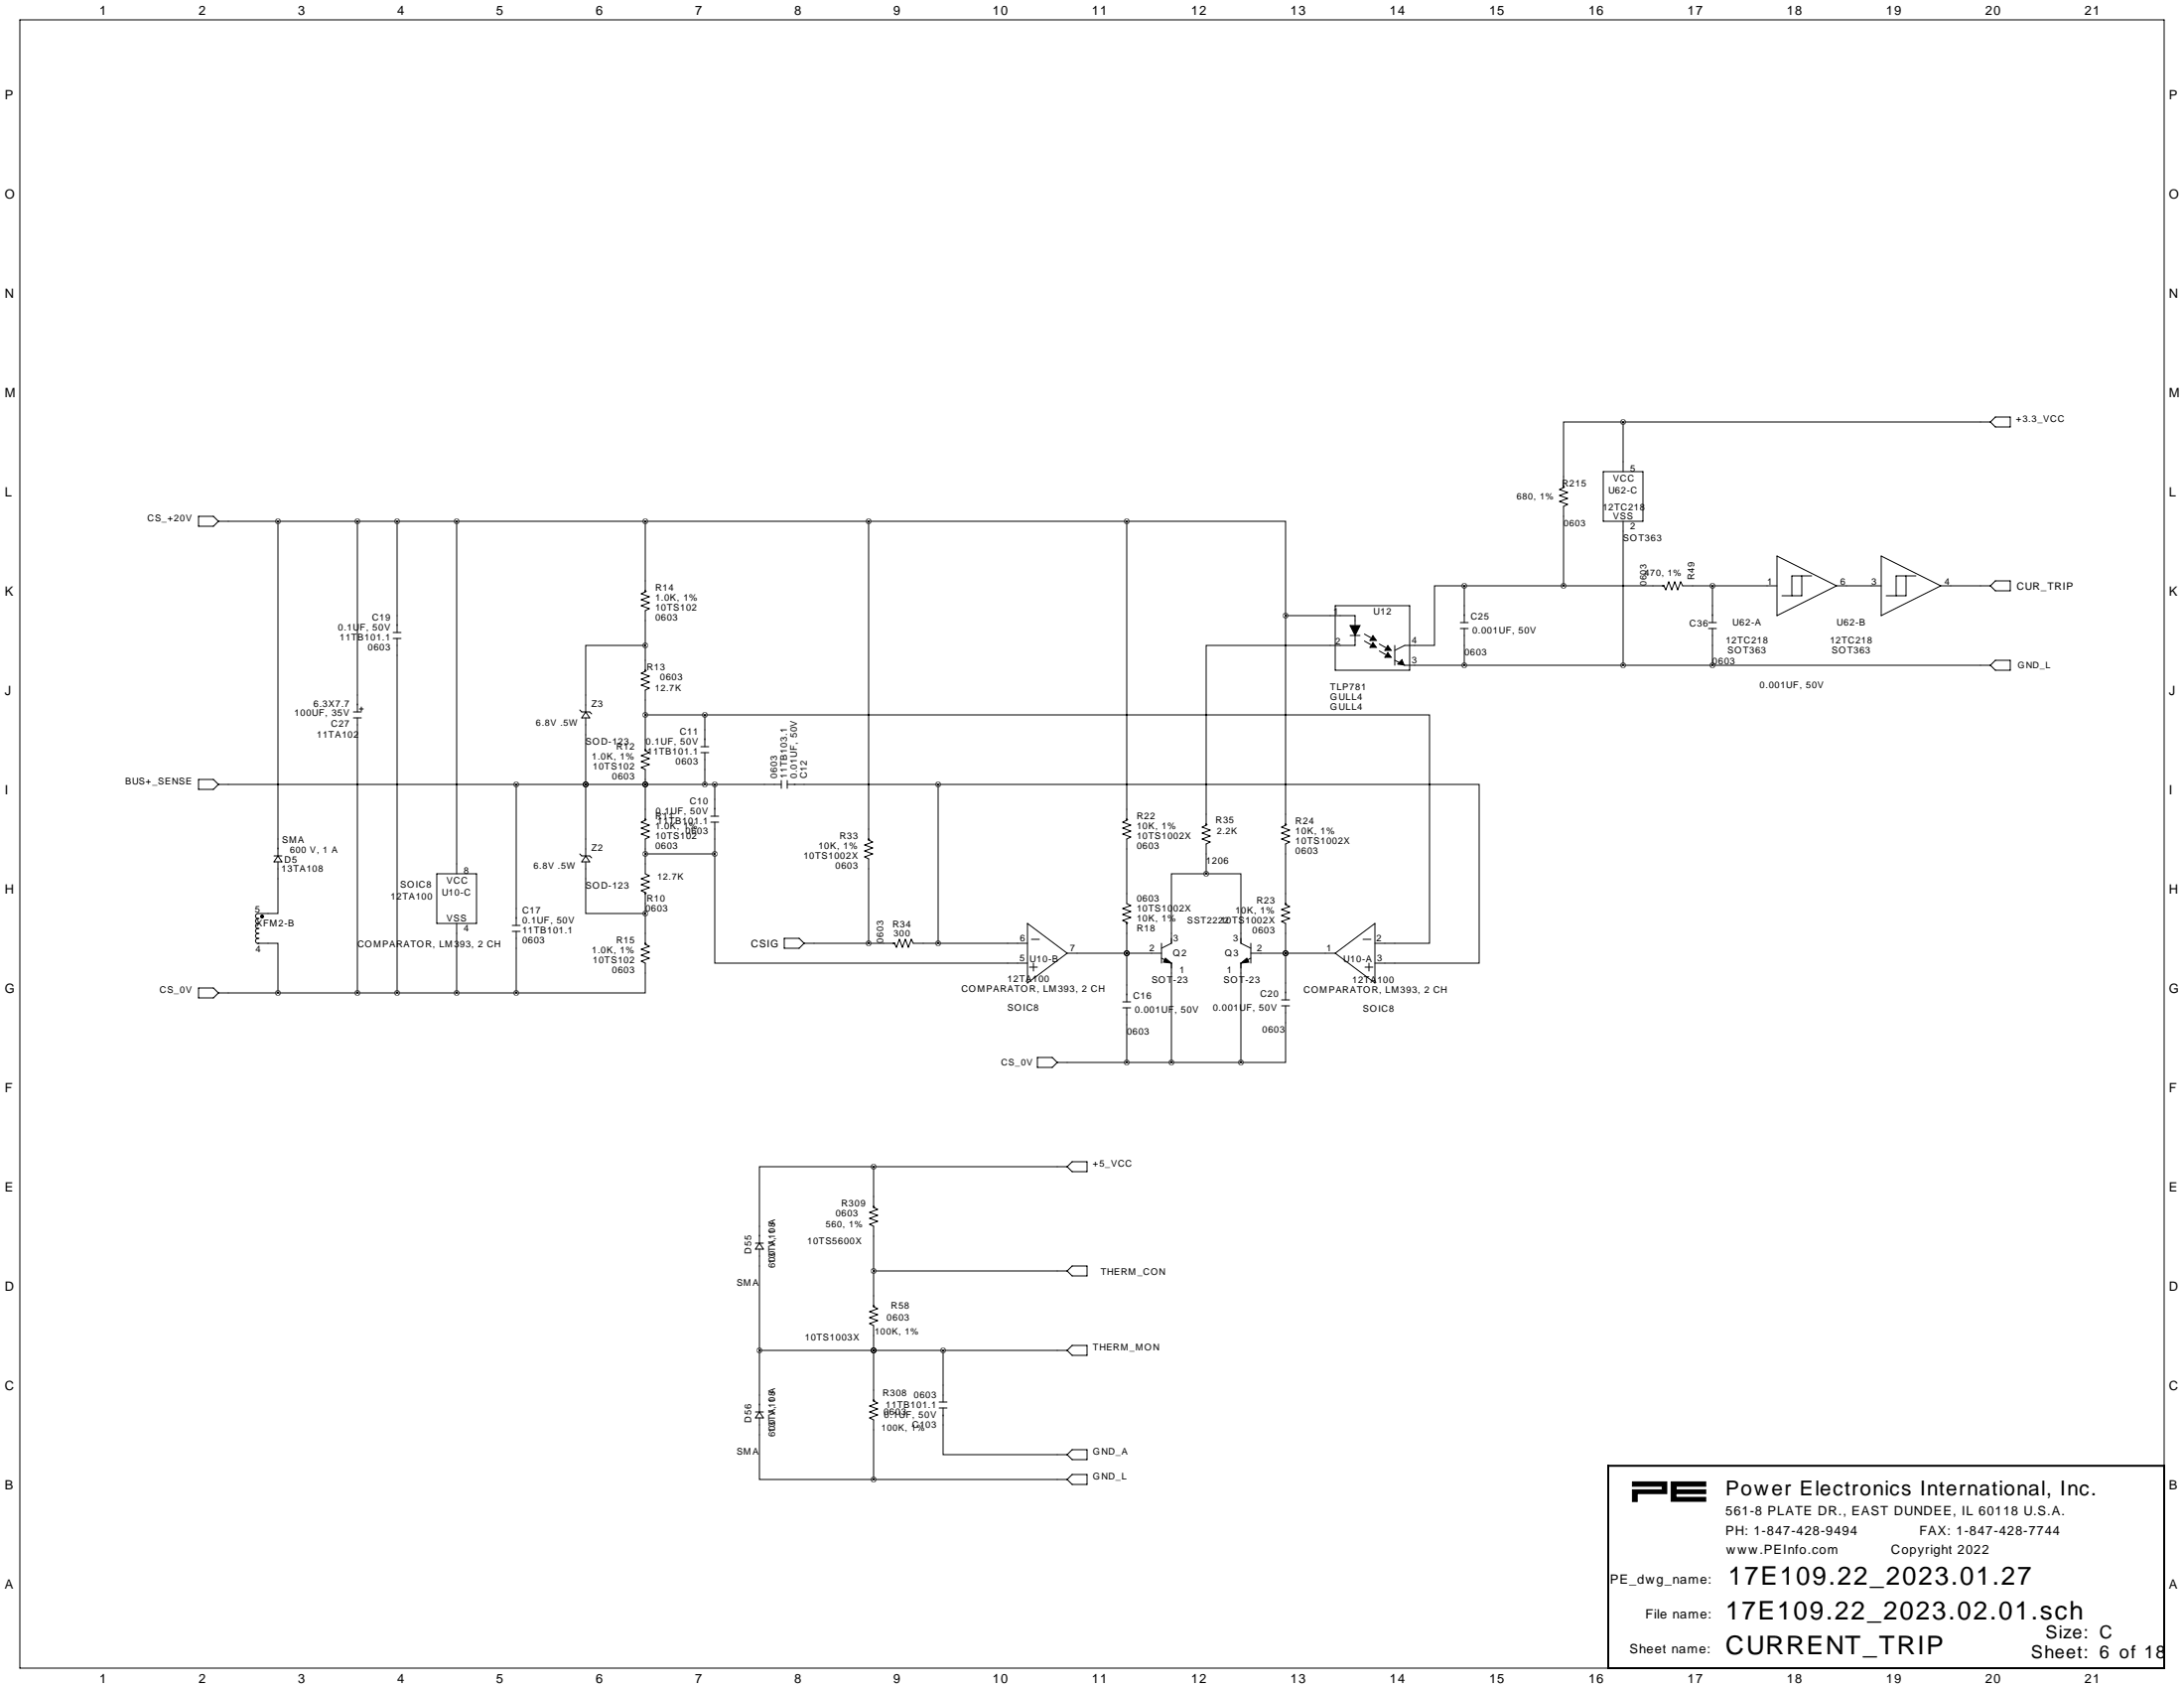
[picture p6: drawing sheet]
<svg xmlns="http://www.w3.org/2000/svg" width="559mm" height="432mm" viewBox="0 0 559 432" stroke-linecap="round" stroke-linejoin="round" font-family="sans-serif">
<path d="M345.4 160h2.6l-1.3 2.6zM351.3 164.4l.8 1.2h-1.6zM351.3 162.6l.8 1.2h-1.6zM355.1 165.2l.9 1.2h-1.7zM355.1 166.9l.9 1.2h-1.7zM358.7 168.8l.6 1.3-1.7-.2zM298.2 245.1l1.5 1.3-2-.3zM317.5 246.4l1.5-1.3 .5 1zM417.7 379.1h8.8v3h-7.6v2h-1.2v-3h7.6v-.9h-7.6zM427.6 379.1h8.8v1.1h-7.5v.9h7.5v1h-7.6v.9h7.6v1h-8.8z" fill="#000" stroke="#000" stroke-width=".25"/>
<g fill="none" stroke="#000" stroke-width=".25">
<path d="M5.1 5.1h548.6v421.6h-548.6zM415.3 107.9h-15.3v16.8l-1 .5 2.1 .8-2.1 .7 2.1 .8-2.1 .8 2.1 .7-1.1 .5v20.4M415.3 107.9v12.7M415.3 107.9h94M509.3 107.9l1.2-1.2h3.8v2.5h-3.8zM50.8 132.1h3.8l1.3 1.2-1.3 1.3h-3.8zM55.9 133.3h232.4M71.1 133.3v85.6M91.4 133.3v48.8M101.6 133.3v28.5M116.8 133.3v90.2M165.1 133.3v18.1l-1 .5 2 .8-2 .7 2 .8-2 .7 2 .8-1 .5v15.5l-1 .5 2 .8-2 .7 2 .8-2 .8 2 .7-1 .5v15.5l1 .5-2 .8 2 .8-2 .7 2 .8-2 .7 1 .5v13l-1 .5 2 .8-2 .7 2 .8-2 .8 2 .7-1 .5v8.9l1 .5-2 .8 2 .8-2 .7 2 .8-2 .7 1 .5v13.3l1 .5-2 .7 2 .8-2 .7 2 .8-2 .8 1 .5v7.6h-33"/>
<path d="M222.2 133.3v81.6l1.1 .5-2.1 .8 2.1 .7-2.1 .8 2.1 .7-2.1 .8 1 .5v21.6M288.3 133.3h40.6v24.2M288.3 133.3v76.5l-1 .5 2 .8-2 .7 2 .8-2 .8 2 .7-1 .5v16.5l1 .5-2 .8 2 .8-2 .7 2 .8-2 .8 1 .5v20.3M400 124.6h.1M410.2 120.6h10.2v12.7h-10.2zM415.3 133.3v36.9M165.1 151.3h.1M328.9 157.5v53.6l-1 .5 2 .7-2 .8 2 .8-2 .7 2 .8-1 .5v15.5l1 .5-2 .8 2 .7-2 .8 2 .7-2 .8 1 .5v19.6M328.9 157.5h17.8v2.5M341.6 154.9h19.1v16.5h-19.1zM373.6 159.3h2.1M374.6 149.9h-7.6v15.2h-7.6l-2.5 1.3"/>
<path d="M374.6 149.9v9.4M374.6 149.9h51.1l.5 1 .8-2.1 .7 2.1 .8-2.1 .8 2.1 .7-2.1 .5 1.1h24.2M425.6 149.9h.1M437.1 159.3h2.1M438.1 149.9v9.4M454.7 142.2l15.2 7.7-15.2 7.6zM461 147.3v5.1h-5.1M463.5 147.3h-5v5.1M469.9 149.9h11.4M481.3 142.2l15.3 7.7-15.3 7.6zM487.7 147.3v5.1h-5.1M490.2 147.3h-5.1v5.1"/>
<path d="M496.6 149.9h12.7M509.3 149.9l1.2-1.3h3.8v2.5h-3.8zM100.6 161.8h2M100.6 163.3h2M101.6 163.3v90.7M165.1 171.6h.1M165.1 165.1h-15.2v17.3M345.4 162.6h2.6M346.7 162.6v2.5h-38.1v46l-1 .5 2 .7-2 .8 2 .8-2 .7 2 .8-1 .5v7.6M349.1 162.2l1.6 .9M349.1 164l1.6 .9M352.9 164.7l1.6 1"/>
<path d="M352.9 166.5l1.6 .9M356.9 165.1v5.1M356.9 168.9l2.5 1.3h149.9M373.6 160.8h2.1M374.6 160.8v9.4M437.1 160.8h2.1M438.1 160.8v9.4M510.5 168.9h3.8v2.5h-3.8l-1.2-1.2zM50.8 199.4h3.8l1.3 1.3-1.3 1.2h-3.8zM90.4 182.1h2.1M90.4 183.6h2.1M91.4 183.6v70.4"/>
<path d="M91.9 181.4h1.1M92.5 180.8v1.1M148.3 181.6l.5 .5h2.1l.5 .5M149.9 183.6v35.6M149.9 182.1l1 1.5h-2.1zM165.1 191.9h.1M165.1 182.9h15.2M179.3 191h2.1M179.3 192.5h2.1M180.3 182.9h185.5v58.4h-14M180.3 182.9v8.1M180.3 192.5v8.2"/>
<path d="M199.9 199.6v2.1M201.4 199.6v2.1M55.9 200.7h144M70.1 218.9h2M71.1 218.9l1 1.6h-2zM132.1 200.7v36M148.3 218.4l.5 .5h2.1l.5 .6M149.9 200.7h.1M149.9 218.9l1 1.6h-2.1zM165.1 209.7h.1M165.1 200.7h.1M165.1 218.4h17.8"/>
<path d="M181.9 208.8h2M181.9 210.3h2M182.9 218.4v28h80M182.9 200.7v8.1M182.9 210.3v8.1M201.4 200.7h38.6M222.2 214.8h.1M240 200.7h138.5v45.7h-26.7M240 200.7v40.6M288.3 209.7h.1M308.6 211h.1M328.9 211h.1"/>
<path d="M66 234.9h.1M66 234.9a.66 .66 0 0 0-.6 .7 .66 .66 0 0 0 .6 .7M66 236.2h.1M66 236.2a.66 .66 0 0 0-.6 .7 .66 .66 0 0 0 .6 .6M66 237.5h.1M66 237.5a.66 .66 0 0 0-.6 .7 .66 .66 0 0 0 .6 .6M66 238.8h.1M66 238.8a.66 .66 0 0 0-.6 .6 .66 .66 0 0 0 .6 .7M71.1 220.5v13.2h-5.1a.66 .66 0 0 0-.6 .6 .66 .66 0 0 0 .6 .7M111.8 223.5h10.1v12.7h-10.1zM116.8 236.2v17.8M131.1 236.7h2"/>
<path d="M131.1 238.3h2M132.1 238.3v15.7M149.9 220.5v13.2h15.2M165.1 228.4h.1M262.9 236.2l10.1 7.6-10.1 7.7zM288.3 236.1h.1M308.6 223.5h-8.9v17.8l-2.5 1.3M308.6 223.5h8.9v17.8l2.5 1.3M328.9 231.3h.1M50.8 252.7h3.8l1.3 1.3-1.3 1.3h-3.8zM55.9 254h76.2M66 240h.1"/>
<path d="M66 240a.66 .66 0 0 0-.6 .7 .66 .66 0 0 0 .6 .7M66 241.3h.1M66 241.3h5.1v12.7M165.1 241.5h.1M200.7 240h3.8l1.2 1.3-1.2 1.3h-3.8zM205.7 241.3h23.2l.5 1 .7-2 .8 2 .7-2 .8 2 .8-2 .5 1h29.2M228.8 241.3h.1M263.4 247.4h2M263.9 240.3h2M264.4 246.4v2M273 243.8h24.2M287.3 256.3h2"/>
<path d="M287.3 257.8h2M288.3 243.8h.1M288.3 257.8v14M297.2 241.3v5.1M297.2 245.1l2.5 1.3v25.4M320 243.8h21.6M320 241.3v5.1M320 245.1l-2.5 1.3v25.4M327.9 255.8h2M327.9 257.3h2M328.9 257.3v14.5h-11.4M328.9 243.8h.1"/>
<path d="M341.6 243.8l10.2-7.6v15.3zM348.7 240.3h2.1M349.2 247.4h2.1M350.3 246.4v2M265.4 270.5h3.8l1.3 1.3-1.3 1.2h-3.8zM270.5 271.8h47M223.5 298.4h-29.2v19.6M223.5 298.4v10.5l1 .5-2 .7 2 .8-2 .8 2 .7-2 .8 1 .5v20.6l1 .5-2 .7 2 .8-2 .8 2 .7-2 .8 1 .5v19.3l1 .5-2 .8 2 .7-2 .8 2 .7-2 .8 1 .5v15.3M223.5 298.4h49.5M274.3 297.2h3.8v2.5h-3.8l-1.3-1.3zM193.3 318h2M194.3 319.5v41.7"/>
<path d="M194.3 318l1 1.5h-2zM223.5 308.8h.1M223.5 334.2h.1M223.5 325.1h49.5M274.3 323.8h3.8v2.6h-3.8l-1.3-1.3zM194.3 345.4h78.7M223.5 358.3h.1M223.5 345.4h.1M240.3 358.6h2M241.3 345.4v13.2M274.3 344.2h3.8v2.5h-3.8l-1.3-1.3zM193.3 361.2h2"/>
<path d="M194.3 362.7v15.8h29.2M194.3 361.2l1 1.5h-2zM223.5 378.5h49.5M240.3 360.2h2M241.3 360.2v11.9h31.7M274.3 377.2h3.8v2.5h-3.8l-1.3-1.2zM274.3 370.8h3.8v2.6h-3.8l-1.3-1.3z"/>
</g>
<g fill="none" stroke="#000" stroke-width=".51">
<path d="M411.5 375h142.2v51.7h-142.2z"/>
<circle cx="67.1" cy="234.4" r=".25"/>
</g>
<path d="M180.3 182.9a.05 .05 0 0 0 .1 0 .05 .05 0 0 0-.1 0zM182.8 218.4a.05 .05 0 0 0 .1 0 .05 .05 0 0 0-.1 0zM288.2 243.8a.05 .05 0 0 0 .1 0 .05 .05 0 0 0-.1 0zM328.9 243.8a.05 .05 0 0 0 .1 0 .05 .05 0 0 0-.1 0zM222.2 241.3a.05 .05 0 0 0 .1 0 .05 .05 0 0 0-.1 0zM149.8 200.7a.05 .05 0 0 0 .1 0 .05 .05 0 0 0-.1 0zM288.2 243.8a.05 .05 0 0 0 .1 0 .05 .05 0 0 0-.1 0zM328.9 243.8a.05 .05 0 0 0 .1 0 .05 .05 0 0 0-.1 0zM91.4 254a.05 .05 0 0 0 .1 0 .05 .05 0 0 0-.1 0zM91.4 133.4a.05 .05 0 0 0 .1 0 .05 .05 0 0 0-.1 0zM240 241.3a.05 .05 0 0 0 .1 0 .05 .05 0 0 0-.1 0zM240 200.7a.05 .05 0 0 0 .1 0 .05 .05 0 0 0-.1 0zM299.7 271.8a.05 .05 0 0 0 .1 0 .05 .05 0 0 0-.1 0zM308.6 223.5a.05 .05 0 0 0 .1 0 .05 .05 0 0 0-.1 0zM288.2 133.4a.05 .05 0 0 0 .1 0 .05 .05 0 0 0-.1 0zM116.8 254a.05 .05 0 0 0 .1 0 .05 .05 0 0 0-.1 0zM132 254a.05 .05 0 0 0 .1 0 .05 .05 0 0 0-.1 0zM116.8 133.4a.05 .05 0 0 0 .1 0 .05 .05 0 0 0-.1 0zM328.9 157.5a.05 .05 0 0 0 .1 0 .05 .05 0 0 0-.1 0zM222.2 133.4a.05 .05 0 0 0 .1 0 .05 .05 0 0 0-.1 0zM180.3 200.7a.05 .05 0 0 0 .1 0 .05 .05 0 0 0-.1 0zM182.8 200.7a.05 .05 0 0 0 .1 0 .05 .05 0 0 0-.1 0zM71.1 133.4a.05 .05 0 0 0 .1 0 .05 .05 0 0 0-.1 0zM288.2 271.8a.05 .05 0 0 0 .1 0 .05 .05 0 0 0-.1 0zM374.6 170.2a.05 .05 0 0 0 .1 0 .05 .05 0 0 0-.1 0zM71.1 254a.05 .05 0 0 0 .1 0 .05 .05 0 0 0-.1 0zM438.1 170.2a.05 .05 0 0 0 .1 0 .05 .05 0 0 0-.1 0zM438.1 149.9a.05 .05 0 0 0 .1 0 .05 .05 0 0 0-.1 0zM374.6 149.9a.05 .05 0 0 0 .1 0 .05 .05 0 0 0-.1 0zM400 149.9a.05 .05 0 0 0 .1 0 .05 .05 0 0 0-.1 0zM415.2 170.2a.05 .05 0 0 0 .1 0 .05 .05 0 0 0-.1 0zM223.5 325.1a.05 .05 0 0 0 .1 0 .05 .05 0 0 0-.1 0zM223.5 345.4a.05 .05 0 0 0 .1 0 .05 .05 0 0 0-.1 0zM223.5 345.4a.05 .05 0 0 0 .1 0 .05 .05 0 0 0-.1 0zM194.3 345.4a.05 .05 0 0 0 .1 0 .05 .05 0 0 0-.1 0zM223.5 378.5a.05 .05 0 0 0 .1 0 .05 .05 0 0 0-.1 0zM223.5 298.5a.05 .05 0 0 0 .1 0 .05 .05 0 0 0-.1 0zM415.2 108a.05 .05 0 0 0 .1 0 .05 .05 0 0 0-.1 0zM149.8 200.7a.05 .05 0 0 0 .1 0 .05 .05 0 0 0-.1 0zM132 200.7a.05 .05 0 0 0 .1 0 .05 .05 0 0 0-.1 0z" fill="#000" stroke="#000" stroke-width="1.3"/>
<g font-size="6.6">
<text x="442.2" y="405.4">17E109.22_2023.01.27</text>
<text x="441.5" y="414.3">17E109.22_2023.02.01.sch</text>
<text x="441.5" y="423.2">CURRENT_TRIP</text>
</g>
<text font-size="5.3" x="441.5" y="382.6">Power Electronics International, Inc.</text>
<g font-size="4.6">
<text x="523.3" y="419.1">Size: C</text>
<text x="519.6" y="424.2">Sheet: 6 of 18</text>
</g>
<g font-size="3.3">
<text x="25.4" y="3.8">1</text>
<text x="50.8" y="3.8">2</text>
<text x="76.2" y="3.8">3</text>
<text x="101.6" y="3.8">4</text>
<text x="127" y="3.8">5</text>
<text x="152.4" y="3.8">6</text>
<text x="177.8" y="3.8">7</text>
<text x="203.2" y="3.8">8</text>
<text x="228.6" y="3.8">9</text>
<text x="254" y="3.8">10</text>
<text x="279.4" y="3.8">11</text>
<text x="304.8" y="3.8">12</text>
<text x="330.2" y="3.8">13</text>
<text x="355.6" y="3.8">14</text>
<text x="381" y="3.8">15</text>
<text x="406.4" y="3.8">16</text>
<text x="431.8" y="3.8">17</text>
<text x="457.2" y="3.8">18</text>
<text x="482.6" y="3.8">19</text>
<text x="508" y="3.8">20</text>
<text x="533.4" y="3.8">21</text>
<text x="1.3" y="25.4">P</text>
<text x="555" y="25.4">P</text>
<text x="1.3" y="50.8">O</text>
<text x="555" y="50.8">O</text>
<text x="1.3" y="76.2">N</text>
<text x="555" y="76.2">N</text>
<text x="1.3" y="101.6">M</text>
<text x="555" y="101.6">M</text>
<text x="1.3" y="127">L</text>
<text x="555" y="127">L</text>
<text x="1.3" y="152.4">K</text>
<text x="555" y="152.4">K</text>
<text x="1.3" y="177.8">J</text>
<text x="555" y="177.8">J</text>
<text x="1.3" y="203.2">I</text>
<text x="555" y="203.2">I</text>
<text x="1.3" y="228.6">H</text>
<text x="555" y="228.6">H</text>
<text x="1.3" y="254">G</text>
<text x="555" y="254">G</text>
<text x="1.3" y="279.4">F</text>
<text x="555" y="279.4">F</text>
<text x="1.3" y="304.8">E</text>
<text x="555" y="304.8">E</text>
<text x="1.3" y="330.2">D</text>
<text x="555" y="330.2">D</text>
<text x="1.3" y="355.6">C</text>
<text x="555" y="355.6">C</text>
<text x="1.3" y="381">B</text>
<text x="555" y="381">B</text>
<text x="441.5" y="387.7">561-8 PLATE DR., EAST DUNDEE, IL 60118 U.S.A.</text>
<text x="441.5" y="392.7">PH: 1-847-428-9494</text>
<text x="491.1" y="392.6">FAX: 1-847-428-7744</text>
<text x="441.7" y="397.6">www.PEInfo.com</text>
<text x="483.9" y="397.5">Copyright 2022</text>
<text x="1.3" y="406.4">A</text>
<text x="411.9" y="405.1">PE_dwg_name:</text>
<text x="555" y="406.4">A</text>
<text x="421" y="414">File name:</text>
<text x="416.9" y="422.9">Sheet name:</text>
<text x="25.4" y="430.5">1</text>
<text x="50.8" y="430.5">2</text>
<text x="76.2" y="430.5">3</text>
<text x="101.6" y="430.5">4</text>
<text x="127" y="430.5">5</text>
<text x="152.4" y="430.5">6</text>
<text x="177.8" y="430.5">7</text>
<text x="203.2" y="430.5">8</text>
<text x="228.6" y="430.5">9</text>
<text x="254" y="430.5">10</text>
<text x="279.4" y="430.5">11</text>
<text x="304.8" y="430.5">12</text>
<text x="330.2" y="430.5">13</text>
<text x="355.6" y="430.5">14</text>
<text x="381" y="430.5">15</text>
<text x="406.4" y="430.5">16</text>
<text x="431.8" y="430.5">17</text>
<text x="457.2" y="430.5">18</text>
<text x="482.6" y="430.5">19</text>
<text x="508" y="430.5">20</text>
<text x="533.4" y="430.5">21</text>
</g>
<g font-size="2.6">
<text x="516" y="150.8">CUR_TRIP</text>
<text x="192.2" y="242.3">CSIG</text>
</g>
<g font-size="2.4">
<text x="515.9" y="108">+3.3_VCC</text>
<text x="399.7" y="124.4">R215</text>
<text x="412.7" y="123.2">VCC</text>
<text x="417.1" y="120.7">5</text>
<text x="410" y="130.5">12TC218</text>
<text x="411.5" y="126.2">U62-C</text>
<text x="37.7" y="133.4">CS_+20V</text>
<text x="412.7" y="132.8">VSS</text>
<text x="417.1" y="135.3">2</text>
<text x="415.3" y="138.4">SOT363</text>
<text x="433.6" y="148.3" transform="rotate(-90 433.6 148.3)">R49</text>
<text x="452.2" y="149.6">1</text>
<text x="470.9" y="149.6">6</text>
<text x="478.8" y="149.6">3</text>
<text x="497.6" y="149.6">4</text>
<text x="167.6" y="151.1">R14</text>
<text x="167.6" y="153.7">1.0K, 1%</text>
<text x="86.5" y="161.3">0.1UF, 50V</text>
<text x="95.2" y="158.7">C19</text>
<text x="167.6" y="156.2">10TS102</text>
<text x="167.6" y="158.8">0603</text>
<text x="341.2" y="157.2">1</text>
<text x="351.4" y="157.2">U12</text>
<text x="376.3" y="158.5">C25</text>
<text x="376.7" y="162">0.001UF, 50V</text>
<text x="432.3" y="160.3">C36</text>
<text x="443.3" y="160">U62-A</text>
<text x="470" y="160">U62-B</text>
<text x="86.9" y="163.8">11TB101.1</text>
<text x="94.1" y="166.3">0603</text>
<text x="341.7" y="164.9">2</text>
<text x="361.2" y="164.5">4</text>
<text x="374.6" y="167.6">0603</text>
<text x="441.5" y="164.5">12TC218</text>
<text x="442" y="167.1">SOT363</text>
<text x="468.2" y="164.5">12TC218</text>
<text x="468.7" y="167.1">SOT363</text>
<text x="165.4" y="171.4">R13</text>
<text x="361.2" y="169.8">3</text>
<text x="438.1" y="170">0603</text>
<text x="168.9" y="174.1">0603</text>
<text x="340.4" y="176.5">TLP781</text>
<text x="340.4" y="179.1">GULL4</text>
<text x="450.2" y="175.9">0.001UF, 50V</text>
<text x="75.3" y="183.2">100UF, 35V</text>
<text x="80.2" y="180.8">6.3X7.7</text>
<text x="84.7" y="185.9">C27</text>
<text x="151.3" y="180.8">Z3</text>
<text x="340.4" y="181.7">GULL4</text>
<text x="81.1" y="188.7">11TA102</text>
<text x="149.9" y="190.4">SOD-123</text>
<text x="157.7" y="191.8">R12</text>
<text x="165.2" y="190.5">0.1UF, 50V</text>
<text x="173.9" y="187.9">C11</text>
<text x="151.4" y="194.3">1.0K, 1%</text>
<text x="151.7" y="196.8">10TS102</text>
<text x="165.6" y="193">11TB101.1</text>
<text x="172.8" y="195.6">0603</text>
<text x="32" y="200.7">BUS+_SENSE</text>
<text x="156.6" y="199.4">0603</text>
<text x="198.9" y="199.1" transform="rotate(-90 198.9 199.1)">0603</text>
<text x="201.4" y="199.1" transform="rotate(-90 201.4 199.1)">11TB103.1</text>
<text x="203.9" y="199.1" transform="rotate(-90 203.9 199.1)">0.01UF, 50V</text>
<text x="206.5" y="199.1" transform="rotate(-90 206.5 199.1)">C12</text>
<text x="167.6" y="209.5">R11</text>
<text x="167.8" y="208.3">0.1UF, 50V</text>
<text x="176.5" y="205.7">C10</text>
<text x="290.8" y="209.5">R22</text>
<text x="72.2" y="215.8">SMA</text>
<text x="167.6" y="214.6">10TS102</text>
<text x="167.6" y="212.1">1.0K, 1%</text>
<text x="168.2" y="210.8">11TB101.1</text>
<text x="175.4" y="213.3">0603</text>
<text x="214.8" y="214.6">R33</text>
<text x="290.8" y="214.6">10TS1002X</text>
<text x="290.8" y="212.1">10K, 1%</text>
<text x="311" y="210.7">R35</text>
<text x="331.5" y="210.8">R24</text>
<text x="331.5" y="215.9">10TS1002X</text>
<text x="331.5" y="213.4">10K, 1%</text>
<text x="72.8" y="220.6">D5</text>
<text x="151.3" y="217.7">Z2</text>
<text x="167.6" y="217.2">0603</text>
<text x="205.6" y="219.7">10TS1002X</text>
<text x="209.4" y="217.2">10K, 1%</text>
<text x="290.8" y="217.2">0603</text>
<text x="308.6" y="220.9">1206</text>
<text x="331.5" y="218.4">0603</text>
<text x="72" y="223.1">13TA108</text>
<text x="102.4" y="227.1">SOIC8</text>
<text x="114.3" y="226.1">VCC</text>
<text x="118.6" y="223.5">8</text>
<text x="149.9" y="227.3">SOD-123</text>
<text x="213.7" y="222.2">0603</text>
<text x="65.3" y="233.3">5</text>
<text x="100" y="230.2">12TA100</text>
<text x="113" y="229.1">U10-C</text>
<text x="133.6" y="233.7">C17</text>
<text x="165.1" y="233.2">0603</text>
<text x="165.4" y="230.6">R10</text>
<text x="290.8" y="233.1">10TS1002X</text>
<text x="290.8" y="230.6">0603</text>
<text x="316.1" y="233.7">10K, 1%</text>
<text x="321.5" y="231.1">R23</text>
<text x="65.6" y="236.9">XFM2-B</text>
<text x="114.3" y="235.7">VSS</text>
<text x="118.6" y="238.2">4</text>
<text x="133.6" y="238.7">11TB101.1</text>
<text x="133.6" y="236.2">0.1UF, 50V</text>
<text x="228.4" y="237.3">R34</text>
<text x="290.8" y="238.2">R18</text>
<text x="290.8" y="235.7">10K, 1%</text>
<text x="312.3" y="236.2">10TS1002X</text>
<text x="320.4" y="238.8">0603</text>
<text x="65.4" y="243.5">4</text>
<text x="91.4" y="242.4">COMPARATOR, LM393, 2 CH</text>
<text x="133.6" y="241.3">0603</text>
<text x="151.4" y="243.8">1.0K, 1%</text>
<text x="157.7" y="241.3">R15</text>
<text x="226" y="241.3" transform="rotate(-90 226 241.3)">0603</text>
<text x="260.9" y="245.9">5</text>
<text x="261" y="240.8">6</text>
<text x="273.8" y="243.3">7</text>
<text x="294.1" y="243.3">2</text>
<text x="300.1" y="244.6">Q2</text>
<text x="300.2" y="240.8">3</text>
<text x="313.4" y="244.6">Q3</text>
<text x="315.5" y="240.8">3</text>
<text x="321.6" y="243.3">2</text>
<text x="339.4" y="243.3">1</text>
<text x="352.2" y="240.8">2</text>
<text x="352.3" y="245.9">3</text>
<text x="151.7" y="246.4">10TS102</text>
<text x="156.6" y="248.9">0603</text>
<text x="257.8" y="251.3">12TA100</text>
<text x="263.5" y="246.2">U10-B</text>
<text x="294.6" y="251.5">SOT-23</text>
<text x="301.8" y="248.9">1</text>
<text x="313.1" y="251.5">SOT-23</text>
<text x="313.9" y="248.9">1</text>
<text x="343.7" y="246.2">U10-A</text>
<text x="346" y="251.4">12TA100</text>
<text x="40.9" y="254">CS_0V</text>
<text x="246" y="253.8">COMPARATOR, LM393, 2 CH</text>
<text x="289.9" y="255.5">C16</text>
<text x="322.4" y="255">C20</text>
<text x="333.6" y="253.9">COMPARATOR, LM393, 2 CH</text>
<text x="257.8" y="258.6">SOIC8</text>
<text x="290.3" y="259">0.001UF, 50V</text>
<text x="310.3" y="258.5">0.001UF, 50V</text>
<text x="348.7" y="258.8">SOIC8</text>
<text x="288.3" y="264.6">0603</text>
<text x="323" y="264.1">0603</text>
<text x="279.7" y="298.4">+5_VCC</text>
<text x="213.8" y="311.2">0603</text>
<text x="215.2" y="308.7">R309</text>
<text x="192.2" y="320.7" transform="rotate(-90 192.2 320.7)">D55</text>
<text x="198.4" y="323.3" transform="rotate(-90 198.4 323.3)">13TA108</text>
<text x="206.6" y="318.3">10TS5600X</text>
<text x="188.5" y="328.9">SMA</text>
<text x="198.4" y="324.4" transform="rotate(-90 198.4 324.4)">600 V, 1 A</text>
<text x="281.6" y="326.2">THERM_CON</text>
<text x="228" y="334.9">R58</text>
<text x="226.9" y="337.7">0603</text>
<text x="205.9" y="342.9">10TS1003X</text>
<text x="279.7" y="345.4">THERM_MON</text>
<text x="225.8" y="357.2">R308</text>
<text x="233.8" y="357.6">0603</text>
<text x="192.2" y="363.9" transform="rotate(-90 192.2 363.9)">D56</text>
<text x="226.1" y="361.8">0603</text>
<text x="226.2" y="362.7">0.1UF, 50V</text>
<text x="226.6" y="360.1">11TB101.1</text>
<text x="233.4" y="365.2">C103</text>
<text x="198.4" y="367.5" transform="rotate(-90 198.4 367.5)">600 V, 1 A</text>
<text x="198.4" y="366.5" transform="rotate(-90 198.4 366.5)">13TA108</text>
<text x="188.5" y="372.1">SMA</text>
<text x="279.7" y="372.1">GND_A</text>
<text x="279.7" y="378.5">GND_L</text>
</g>
<g font-size="2.3">
<text x="388.1" y="127.8">680, 1%</text>
<text x="400" y="134.5">0603</text>
<text x="420.8" y="147.3">470, 1%</text>
<text x="421.3" y="149.9" transform="rotate(-90 421.3 149.9)">0603</text>
<text x="516.3" y="171">GND_L</text>
<text x="167.6" y="176.7">12.7K</text>
<text x="137.2" y="185.8">6.8V .5W</text>
<text x="311.4" y="213.4">2.2K</text>
<text x="74.2" y="218.2">600 V, 1 A</text>
<text x="136.6" y="222.2">6.8V .5W</text>
<text x="168.2" y="225.1">12.7K</text>
<text x="228.7" y="239.5">300</text>
<text x="303.8" y="236.2">SST2222</text>
<text x="256.2" y="272.5">CS_0V</text>
<text x="211.3" y="313.9">560, 1%</text>
<text x="223.8" y="341.3">100K, 1%</text>
<text x="225.5" y="366.1">100K, 1%</text>
</g>
</svg>
